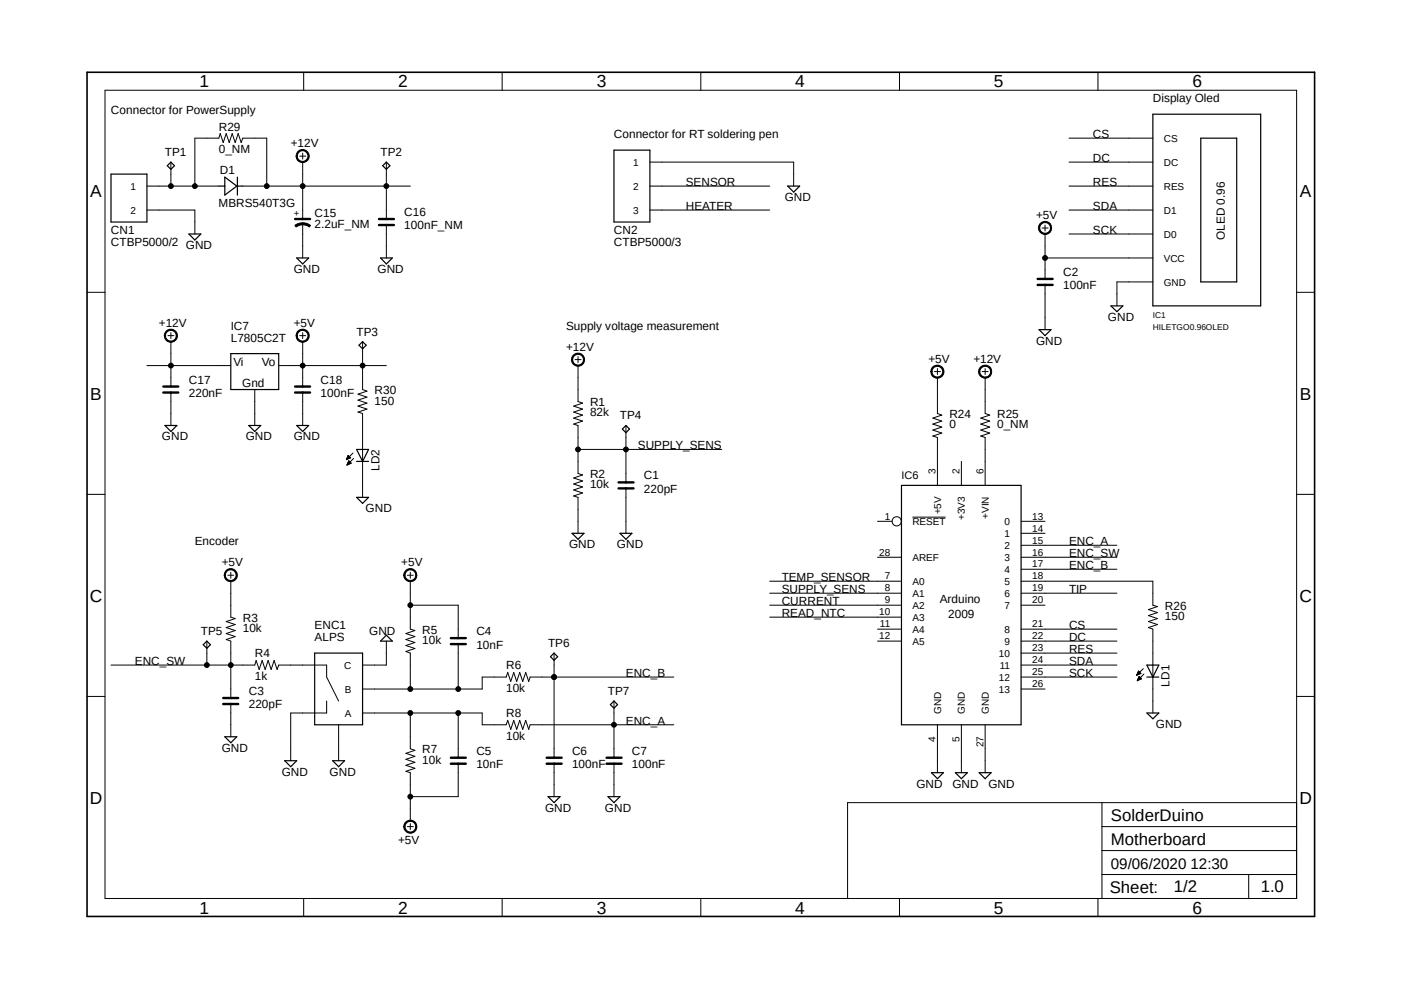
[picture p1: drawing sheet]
<svg xmlns="http://www.w3.org/2000/svg" width="297mm" height="210mm" viewBox="0 0 297 210" stroke-linecap="round" stroke-linejoin="round" font-family="sans-serif">
<path d="M17.9 15l261.2 179.9M279.1 15l-261.2 179.9" fill="none" stroke="#fff" stroke-width=".21"/>
<g fill="none" stroke="#000" stroke-width=".21">
<path d="M22.3 19.1h252.6v171.4h-252.6zM64.4 15.3v3.8M106.5 15.3v3.8M148.6 15.3v3.8M190.7 15.3v3.8M232.8 15.3v3.8M31.2 39.5h15.2M36.2 34.4v5.1M41.3 39.5v-10.2h5.1l.3-1 .6 1.9 .7-1.9 .6 1.9 .6-1.9 .7 1.9 .6-1.9 .6 1.9 .4-.9h5.1v10.2M51.5 39.5h35.5M63.1 32.2a1.4 1.4 0 0 1 2.2 .1 1.4 1.4 0 0 1-.7 2.1 1.4 1.4 0 0 1-1.8-1.3h.2a1.15 1.15 0 0 1 1.7-1 1.15 1.15 0 0 1 .2 2 1.15 1.15 0 0 1-1.8-.6l-.1-.4h-.2zM63.5 33.1h1.3"/>
<path d="M64.2 32.5v1.2M64.2 34.4v12M81.9 34.4v12M137.8 39.5h25.4M137.8 34.4h30.5v5.1M226.6 39.5h17.8M226.6 34.4h17.8M226.6 29.3h17.8M31.2 44.5h10.1v5.1M62.5 47.8a2.44 2.44 0 0 1 1.7-.6v.5h-.5l-.9 .4zM64.2 47.2a2.44 2.44 0 0 1 1.6 .6l-.2 .3-.5-.3-.9-.2zM64.2 47.5v7.2"/>
<path d="M81.9 47.7v7M137.8 44.5h25.4M220.5 47.4a1.4 1.4 0 0 1 2.2 .2 1.4 1.4 0 0 1-.7 2.1 1.4 1.4 0 0 1-1.8-1.4h.2a1.15 1.15 0 0 1 1.6-1.1 1.15 1.15 0 0 1 .4 1.9 1.15 1.15 0 0 1-1.9-.4l-.1-.4h-.2zM220.9 48.3h1.3M221.6 54.7h22.8M221.6 47.7v1.3M221.6 49.6v9.5M226.6 44.5h17.8M226.6 49.6h17.8M244.4 59.8h-7.6v5.1M18.5 62h3.8M31.2 77.5h17.7"/>
<path d="M35.2 70.3a1.4 1.4 0 0 1 2.2 .1 1.4 1.4 0 0 1-.8 2.1 1.4 1.4 0 0 1-1.8-1.3h.3a1.15 1.15 0 0 1 1.7-1 1.15 1.15 0 0 1 .2 2 1.15 1.15 0 0 1-1.9-.6v-.4h-.3zM35.6 71.2h1.3M36.2 70.5v1.3M36.2 72.4v9.6M59.1 77.5h22.8M63.1 70.3a1.41 1.41 0 0 1 2.2 0 1.41 1.41 0 0 1-.7 2.2 1.41 1.41 0 0 1-1.8-1.3h.2a1.15 1.15 0 0 1 1.7-1 1.15 1.15 0 0 1 .2 2 1.15 1.15 0 0 1-1.8-.6l-.1-.4h-.2zM63.5 71.2h1.3M64.2 70.5v1.3M64.2 72.4v9.6M76.9 72.4v10.2l.9 .3-1.9 .7 1.9 .6-1.9 .6 1.9 .7-1.9 .6 1.9 .6-1.9 .7 1 .3v17.8M121.5 75.4a1.4 1.4 0 0 1 2.2 .1 1.4 1.4 0 0 1-.8 2.1 1.4 1.4 0 0 1-1.7-1.4h.2a1.15 1.15 0 0 1 1.6-1 1.15 1.15 0 0 1 .4 1.8 1.15 1.15 0 0 1-1.9-.3l-.1-.5h-.2zM121.9 76.2h1.3"/>
<path d="M122.6 77.5v7.6l.9 .4-1.9 .6 1.9 .6-1.9 .7 1.9 .6-1.9 .6 1.9 .7-1.9 .6 1 .3v10.2l.9 .3-1.9 .6 1.9 .7-1.9 .6 1.9 .7-1.9 .6 1.9 .6-1.9 .7 1 .3v7.6M122.6 75.6v1.3M197.7 77.9a1.41 1.41 0 0 1 2.2 0 1.41 1.41 0 0 1-.7 2.2 1.41 1.41 0 0 1-1.8-1.3h.2a1.15 1.15 0 0 1 1.7-.9 1.15 1.15 0 0 1 .2 1.9 1.15 1.15 0 0 1-1.8-.6l-.1-.4h-.2zM198.1 78.8h1.3M198.8 78.1v1.3M207.8 77.9a1.4 1.4 0 0 1 2.2 .2 1.4 1.4 0 0 1-.7 2.1 1.4 1.4 0 0 1-1.8-1.4h.2a1.15 1.15 0 0 1 1.6-1.1 1.15 1.15 0 0 1 .4 1.9 1.15 1.15 0 0 1-1.9-.4l-.1-.4h-.2zM208.2 78.8h1.3M208.9 78.1v1.3M221.6 60.4v9.5M274.9 62h3.8M36.2 83.2v7M54 82.6v7.6"/>
<path d="M64.2 83.2v7M73.4 97.4h.2M73.5 97.3h.3M73.5 97.2h.5M73.6 97.1h.6M73.6 98.6h.1M73.6 97h.7M73.6 98.5h.3M73.7 96.9h.5M73.7 98.4h.4M73.7 96.9h.4M73.7 98.3h.6"/>
<path d="M73.7 96.8h.3M73.7 96.7h.2M73.7 98.2h.7M73.8 96.6h.1M73.8 98.1h.5M73.8 98h.4M73.8 97.9h.4M73.9 97.8h.1M73.9 97.7h.1M74 97.7l.5 .5-.9 .4zM74.3 97.1l-.5-.5-.4 .9M74.3 97.1l-.9 .4"/>
<path d="M74.8 96.1l-1.4 1.4M75 97.2l-1.4 1.4M122.6 95.3h30.4M132.7 90.2v12.1M198.8 80.1v7.6l.9 .3-1.9 .6 1.9 .7-1.9 .6 1.9 .7-1.9 .6 1.9 .6-1.9 .7 1 .3v10.1M203.8 97.8v5.1M208.9 80.1v7.6l.9 .3-1.9 .6 1.9 .7-1.9 .6 1.9 .7-1.9 .6 1.9 .6-1.9 .7 1 .3v10.1M18.5 104.8h3.8M132.7 103.5v9.6M186.1 118.2h5M186.1 110.5h3M193.5 109.6h7"/>
<path d="M216.5 118.2h20.3M216.5 115.6h20.3M216.5 113.1h5.1M216.5 110.5h5.1M274.9 104.8h3.8M43.9 135.9v5.1M47.8 121.1a1.4 1.4 0 0 1 2.3 0 1.4 1.4 0 0 1-.7 2.2 1.4 1.4 0 0 1-1.9-1.3h.3a1.15 1.15 0 0 1 1.7-1 1.15 1.15 0 0 1 .2 1.9 1.15 1.15 0 0 1-1.9-.6v-.3h-.3zM48.3 122h1.3M48.9 123.2v7.7l1 .2-1.9 .7 1.9 .6-1.9 .7 1.9 .6-1.9 .6 1.9 .7-1.9 .6 .9 .3v12.1M48.9 121.3v1.3M81.9 135.9v5.1h-5M85.9 121.1a1.39 1.39 0 0 1 2.3 .1 1.39 1.39 0 0 1-.8 2.1 1.39 1.39 0 0 1-1.8-1.3h.2a1.15 1.15 0 0 1 1.6-1.2 1.15 1.15 0 0 1 .4 1.9 1.15 1.15 0 0 1-1.9-.4l-.1-.3h-.2z"/>
<path d="M86.4 122h1.2M87 123.2v10.2l1 .3-1.9 .6 1.9 .7-1.9 .6 1.9 .6-1.9 .7 1.9 .6-1.9 .6 .9 .4v7.6M87 121.3v1.3M87 128.3h10.2v7M97.2 136.6v9.5M117.5 138.5v22.2M163.2 128.3h27.9M163.2 125.8h27.9M163.2 123.2h27.9M163.2 130.9h27.9M186.1 135.9h5M186.1 133.4h5"/>
<path d="M216.5 138.5h20.3M216.5 135.9h20.3M216.5 133.4h20.3M216.5 128.3h5.1M216.5 125.8h20.3M216.5 123.2h27.9v5.1l1 .3-1.9 .6 1.9 .7-1.9 .6 1.9 .6-1.9 .7 1.9 .6-1.9 .7 .9 .3v17.8M216.5 120.7h20.3M18.5 147.7h3.8M23.5 141h30.5l.3-1 .6 1.9 .7-1.9 .6 1.9 .7-1.9 .6 1.9 .6-1.9 .7 1.9 .3-.9h10.2v2.6l2.5 5M48.9 149.3v6.9M69.3 148.6v2.6h-7.7v10.1M71.8 153.7v7.6"/>
<path d="M76.9 151.2h25.3v2.5h5.1l.4-1 .6 1.9 .6-1.9 .7 1.9 .6-1.9 .6 1.9 .7-1.9 .6 1.9 .3-.9h30.5M87 151.2v7.5l1 .4-1.9 .6 1.9 .7-1.9 .6 1.9 .6-1.9 .7 1.9 .6-1.9 .6 .9 .3v10.2M97.2 151.2v9.5M130.2 148.6v12.1M142.9 143.6h-30.5l-.3 .9-.6-1.9-.7 1.9-.6-1.9-.6 1.9-.7-1.9-.6 1.9-.6-1.9-.4 1h-5.1v2.5h-25.3M198.8 153.7v10.1M203.8 153.7v10.1M208.9 153.7v10.1M216.5 141h20.3M216.5 146.1h5.1M216.5 143.6h20.3M241 143.1h.1"/>
<path d="M241 143h.3M241.1 143h.4M241.1 142.9h.6M241.1 144.3l.1 .1M241.2 142.8h.7M241.2 144.2h.1M241.2 142.7h.6M241.2 144.1h.4M241.3 142.6h.4M241.3 144h.5M241.3 142.5h.3M241.3 143.9h.7"/>
<path d="M241.3 142.4h.3M241.3 142.3h.2M241.3 143.8h.7M241.4 143.8h.5M241.4 143.7h.4M241.4 143.6h.3M241.5 143.5h.1M241.5 143.4l.5 .5-.9 .4zM241.9 142.8l-.5-.5-.4 .9M241.9 142.8l-.9 .4M242.4 141.8l-1.4 1.4M242.5 142.9l-1.4 1.4"/>
<path d="M274.9 147.7h3.8M85.9 174.4a1.4 1.4 0 0 1 2.3 .1 1.4 1.4 0 0 1-.8 2.1 1.4 1.4 0 0 1-1.8-1.3h.2a1.15 1.15 0 0 1 1.6-1.2 1.15 1.15 0 0 1 .4 1.9 1.15 1.15 0 0 1-1.9-.4l-.1-.3h-.2zM86.4 175.3h1.2M87 174.6v1.3M97.2 161.9v7h-10.2M117.5 161.9v7M130.2 161.9v7M233.6 170.2v20.3M233.6 175.3h41.3M274.9 170.2h-95.2v20.3M64.4 190.5v3.8M106.5 190.5v3.8"/>
<path d="M148.6 190.5v3.8M190.7 190.5v3.8M232.8 190.5v3.8M233.6 185.4h41.3M233.6 180.3h41.3M264.7 185.4v5.1"/>
<circle cx="36.2" cy="39.5" r=".51"/>
<circle cx="41.3" cy="39.5" r=".51"/>
<circle cx="56.5" cy="39.5" r=".51"/>
<circle cx="64.2" cy="39.5" r=".51"/>
<circle cx="81.9" cy="39.5" r=".51"/>
<circle cx="221.6" cy="54.7" r=".51"/>
<circle cx="36.2" cy="77.5" r=".51"/>
<circle cx="64.2" cy="77.5" r=".51"/>
<circle cx="76.9" cy="77.5" r=".51"/>
<circle cx="122.5" cy="95.3" r=".51"/>
<circle cx="132.7" cy="95.3" r=".51"/>
<circle cx="190.1" cy="110.5" r=".98"/>
<circle cx="87" cy="128.3" r=".51"/>
<circle cx="43.8" cy="141" r=".51"/>
<circle cx="48.9" cy="141" r=".51"/>
<circle cx="87" cy="146.1" r=".51"/>
<circle cx="87" cy="151.2" r=".51"/>
<circle cx="97.1" cy="146.1" r=".51"/>
<circle cx="97.1" cy="151.2" r=".51"/>
<circle cx="117.5" cy="143.6" r=".51"/>
<circle cx="130.2" cy="153.7" r=".51"/>
<circle cx="87" cy="168.9" r=".51"/>
</g>
<path d="M18.5 15.3h260.2v179h-260.2z" fill="none" stroke="#000" stroke-width=".34"/>
<g fill="none" stroke="#000" stroke-width=".25">
<path d="M23.5 36.9h7.7v10.2h-7.7zM35.5 35.1l.7-.7 .8 .7-.8 .8zM46.4 39.5h1.3M47.7 37.5l2.5 2-2.5 1.9zM50.2 39.5h1.3M50.3 37.5v3.9M81.1 35.1l.8-.7 .8 .7-.8 .8zM130.2 31.8h7.6v15.3h-7.6zM167 39.5h2.5l-1.2 1.2zM244.4 24.2h22.9v40.7h-22.9zM254.6 29.3h7.6v30.5h-7.6zM40 49.6h2.6l-1.3 1.3z"/>
<path d="M62.9 54.7h2.5l-1.2 1.3zM80.7 54.7h2.5l-1.3 1.3zM48.9 75h10.2v7.6h-10.2zM76.1 73.2l.8-.8 .7 .8-.7 .8zM220.3 69.9h2.5l-1.2 1.3zM235.5 64.9h2.6l-1.3 1.2zM35 90.2h2.5l-1.3 1.3zM52.7 90.2h2.6l-1.3 1.3zM62.9 90.2h2.5l-1.2 1.3zM75.6 95.3h2.5l-1.2 2.5zM75.6 97.8h2.5M132.7 90.2l.8 .8-.8 .7-.8-.7z"/>
<path d="M75.6 105.5h2.5l-1.2 1.2zM121.3 113.1h2.5l-1.2 1.2zM131.4 113.1h2.6l-1.3 1.2zM191.1 102.9h25.4v50.8h-25.4zM43.1 136.7l.8-.8 .7 .8-.7 .8zM66.7 138.5h10.2v15.2h-10.2zM81.9 134.7l1.3 1.2h-2.5zM116.7 139.2l.8-.7 .7 .7-.7 .8zM47.7 156.2h2.5l-1.3 1.3zM129.4 149.4l.8-.8 .7 .8-.7 .8zM243.2 141h2.5l-1.3 2.6zM243.2 143.6h2.5"/>
<path d="M243.2 151.2h2.5l-1.3 1.2zM60.4 161.3h2.5l-1.3 1.3zM70.5 161.3h2.6l-1.3 1.3zM116.2 168.9h2.5l-1.2 1.3zM128.9 168.9h2.5l-1.2 1.3zM197.5 163.8h2.5l-1.2 1.3zM202.6 163.8h2.5l-1.3 1.3zM207.6 163.8h2.5l-1.2 1.3z"/>
</g>
<g fill="#000">
<path d="M63.1 32.2a1.4 1.4 0 0 1 2.2 .1 1.4 1.4 0 0 1-.7 2.1 1.4 1.4 0 0 1-1.8-1.3h.2a1.15 1.15 0 0 1 1.7-1 1.15 1.15 0 0 1 .2 2 1.15 1.15 0 0 1-1.8-.6l-.1-.4h-.2z" fill-rule="evenodd"/>
<path d="M62.5 47.8a2.44 2.44 0 0 1 1.7-.6v.5h-.5l-.9 .4z" fill-rule="evenodd"/>
<path d="M64.2 47.2a2.44 2.44 0 0 1 1.6 .6l-.2 .3-.5-.3-.9-.2z" fill-rule="evenodd"/>
<path d="M220.5 47.4a1.4 1.4 0 0 1 2.2 .2 1.4 1.4 0 0 1-.7 2.1 1.4 1.4 0 0 1-1.8-1.4h.2a1.15 1.15 0 0 1 1.6-1.1 1.15 1.15 0 0 1 .4 1.9 1.15 1.15 0 0 1-1.9-.4l-.1-.4h-.2z" fill-rule="evenodd"/>
<path d="M35.2 70.3a1.4 1.4 0 0 1 2.2 .1 1.4 1.4 0 0 1-.8 2.1 1.4 1.4 0 0 1-1.8-1.3h.3a1.15 1.15 0 0 1 1.7-1 1.15 1.15 0 0 1 .2 2 1.15 1.15 0 0 1-1.9-.6v-.4h-.3z" fill-rule="evenodd"/>
<path d="M63.1 70.3a1.41 1.41 0 0 1 2.2 0 1.41 1.41 0 0 1-.7 2.2 1.41 1.41 0 0 1-1.8-1.3h.2a1.15 1.15 0 0 1 1.7-1 1.15 1.15 0 0 1 .2 2 1.15 1.15 0 0 1-1.8-.6l-.1-.4h-.2z" fill-rule="evenodd"/>
<path d="M121.5 75.4a1.4 1.4 0 0 1 2.2 .1 1.4 1.4 0 0 1-.8 2.1 1.4 1.4 0 0 1-1.7-1.4h.2a1.15 1.15 0 0 1 1.6-1 1.15 1.15 0 0 1 .4 1.8 1.15 1.15 0 0 1-1.9-.3l-.1-.5h-.2z" fill-rule="evenodd"/>
<path d="M197.7 77.9a1.41 1.41 0 0 1 2.2 0 1.41 1.41 0 0 1-.7 2.2 1.41 1.41 0 0 1-1.8-1.3h.2a1.15 1.15 0 0 1 1.7-.9 1.15 1.15 0 0 1 .2 1.9 1.15 1.15 0 0 1-1.8-.6l-.1-.4h-.2z" fill-rule="evenodd"/>
<path d="M207.8 77.9a1.4 1.4 0 0 1 2.2 .2 1.4 1.4 0 0 1-.7 2.1 1.4 1.4 0 0 1-1.8-1.4h.2a1.15 1.15 0 0 1 1.6-1.1 1.15 1.15 0 0 1 .4 1.9 1.15 1.15 0 0 1-1.9-.4l-.1-.4h-.2z" fill-rule="evenodd"/>
<path d="M47.8 121.1a1.4 1.4 0 0 1 2.3 0 1.4 1.4 0 0 1-.7 2.2 1.4 1.4 0 0 1-1.9-1.3h.3a1.15 1.15 0 0 1 1.7-1 1.15 1.15 0 0 1 .2 1.9 1.15 1.15 0 0 1-1.9-.6v-.3h-.3z" fill-rule="evenodd"/>
<path d="M85.9 121.1a1.39 1.39 0 0 1 2.3 .1 1.39 1.39 0 0 1-.8 2.1 1.39 1.39 0 0 1-1.8-1.3h.2a1.15 1.15 0 0 1 1.6-1.2 1.15 1.15 0 0 1 .4 1.9 1.15 1.15 0 0 1-1.9-.4l-.1-.3h-.2z" fill-rule="evenodd"/>
<path d="M85.9 174.4a1.4 1.4 0 0 1 2.3 .1 1.4 1.4 0 0 1-.8 2.1 1.4 1.4 0 0 1-1.8-1.3h.2a1.15 1.15 0 0 1 1.6-1.2 1.15 1.15 0 0 1 .4 1.9 1.15 1.15 0 0 1-1.9-.4l-.1-.3h-.2z" fill-rule="evenodd"/>
<circle cx="36.2" cy="39.5" r=".51"/>
<circle cx="41.3" cy="39.5" r=".51"/>
<circle cx="56.5" cy="39.5" r=".51"/>
<circle cx="64.2" cy="39.5" r=".51"/>
<circle cx="81.9" cy="39.5" r=".51"/>
<circle cx="221.6" cy="54.7" r=".51"/>
<circle cx="36.2" cy="77.5" r=".51"/>
<circle cx="64.2" cy="77.5" r=".51"/>
<circle cx="76.9" cy="77.5" r=".51"/>
<circle cx="122.5" cy="95.3" r=".51"/>
<circle cx="132.7" cy="95.3" r=".51"/>
<circle cx="87" cy="128.3" r=".51"/>
<circle cx="43.8" cy="141" r=".51"/>
<circle cx="48.9" cy="141" r=".51"/>
<circle cx="87" cy="146.1" r=".51"/>
<circle cx="87" cy="151.2" r=".51"/>
<circle cx="97.1" cy="146.1" r=".51"/>
<circle cx="97.1" cy="151.2" r=".51"/>
<circle cx="117.5" cy="143.6" r=".51"/>
<circle cx="130.2" cy="153.7" r=".51"/>
<circle cx="87" cy="168.9" r=".51"/>
</g>
<g fill="none" stroke="#000" stroke-width=".51">
<path d="M62.6 46.4h3.1M80.3 46.4h3.2M80.3 47.7h3.2M220 59.1h3.2M220 60.4h3.2M34.6 82h3.2M34.6 83.2h3.2M62.6 82h3.1M62.6 83.2h3.1M131.1 102.3h3.2M131.1 103.5h3.2M95.6 135.3h3.2"/>
<path d="M95.6 136.6h3.2M47.3 148h3.2M47.3 149.3h3.2M95.6 160.7h3.2M95.6 161.9h3.2M115.9 160.7h3.2M115.9 161.9h3.2M128.6 160.7h3.2M128.6 161.9h3.2"/>
</g>
<g font-size="3.7">
<text x="42.3" y="18.5">1</text>
<text x="84.4" y="18.5">2</text>
<text x="126.5" y="18.5">3</text>
<text x="168.6" y="18.5">4</text>
<text x="210.7" y="18.5">5</text>
<text x="252.9" y="18.5">6</text>
<text x="19.1" y="41.9">A</text>
<text x="275.6" y="41.9">A</text>
<text x="19.1" y="84.7">B</text>
<text x="275.6" y="84.7">B</text>
<text x="19" y="127.6">C</text>
<text x="275.5" y="127.6">C</text>
<text x="19" y="170.4">D</text>
<text x="275.5" y="170.4">D</text>
<text x="42.3" y="193.7">1</text>
<text x="84.4" y="193.7">2</text>
<text x="126.5" y="193.7">3</text>
<text x="168.6" y="193.7">4</text>
<text x="210.7" y="193.7">5</text>
<text x="252.9" y="193.7">6</text>
</g>
<g font-size="3.6">
<text x="235.5" y="174">SolderDuino</text>
<text x="235.5" y="179.1">Motherboard</text>
<text x="235.3" y="189.4">Sheet:</text>
<text x="248.9" y="189.2">1/2</text>
<text x="267.3" y="189.2">1.0</text>
</g>
<text font-size="3.2" x="235.5" y="184.1">09/06/2020 12:30</text>
<g font-size="2.5">
<text x="244.4" y="21.7">Display Oled</text>
<text x="23.5" y="24.2">Connector for PowerSupply</text>
<text x="46.4" y="27.7">R29</text>
<text x="130.2" y="29.3">Connector for RT soldering pen</text>
<text x="231.7" y="29.3">CS</text>
<text x="35" y="33.1">TP1</text>
<text x="46.4" y="32.5">0_NM</text>
<text x="61.6" y="31.2">+12V</text>
<text x="80.7" y="33.1">TP2</text>
<text x="231.7" y="34.4">DC</text>
<text x="46.6" y="36.8">D1</text>
<text x="145.4" y="39.5">SENSOR</text>
<text x="231.7" y="39.5">RES</text>
<text x="46.4" y="43.9">MBRS540T3G</text>
<text x="66.7" y="46">C15</text>
<text x="85.7" y="45.8">C16</text>
<text x="145.4" y="44.5">HEATER</text>
<text x="166.4" y="42.6">GND</text>
<text x="219.7" y="46.4">+5V</text>
<text x="231.7" y="44.5">SDA</text>
<text x="23.5" y="52.2">CTBP5000/2</text>
<text x="23.5" y="49.6">CN1</text>
<text x="39.4" y="52.8">GND</text>
<text x="66.7" y="48.3">2.2uF_NM</text>
<text x="85.7" y="48.6">100nF_NM</text>
<text x="130.2" y="52.2">CTBP5000/3</text>
<text x="130.2" y="49.6">CN2</text>
<text x="231.7" y="49.6">SCK</text>
<text x="259.7" y="50.9" transform="rotate(-90 259.7 50.9)">OLED 0.96</text>
<text x="62.3" y="57.9">GND</text>
<text x="80" y="57.9">GND</text>
<text x="225.4" y="58.5">C2</text>
<text x="225.4" y="61.3">100nF</text>
<text x="33.7" y="69.3">+12V</text>
<text x="48.9" y="69.9">IC7</text>
<text x="62.3" y="69.3">+5V</text>
<text x="75.6" y="71.2">TP3</text>
<text x="120" y="69.9">Supply voltage measurement</text>
<text x="234.9" y="68">GND</text>
<text x="48.9" y="72.4">L7805C2T</text>
<text x="49.5" y="77.5">Vi</text>
<text x="55.5" y="77.5">Vo</text>
<text x="120" y="74.3">+12V</text>
<text x="196.8" y="76.9">+5V</text>
<text x="206.4" y="76.9">+12V</text>
<text x="219.7" y="73.1">GND</text>
<text x="40" y="81.3">C17</text>
<text x="51.3" y="82">Gnd</text>
<text x="68" y="81.3">C18</text>
<text x="79.4" y="83.6">R30</text>
<text x="40" y="84.2">220nF</text>
<text x="68" y="84.2">100nF</text>
<text x="79.4" y="85.8">150</text>
<text x="125.1" y="88.3">82k</text>
<text x="125.1" y="86.1">R1</text>
<text x="131.4" y="88.9">TP4</text>
<text x="201.3" y="88.6">R24</text>
<text x="211.4" y="88.6">R25</text>
<text x="34.3" y="93.4">GND</text>
<text x="52.1" y="93.4">GND</text>
<text x="62.3" y="93.4">GND</text>
<text x="135.3" y="95.3">SUPPLY_SENS</text>
<text x="201.3" y="90.8">0</text>
<text x="211.4" y="90.8">0_NM</text>
<text x="80.4" y="99.9" transform="rotate(-90 80.4 99.9)">LD2</text>
<text x="125.1" y="101.3">R2</text>
<text x="136.5" y="101.6">C1</text>
<text x="125.1" y="103.5">10k</text>
<text x="136.5" y="104.5">220pF</text>
<text x="77.5" y="108.6">GND</text>
<text x="41.3" y="115.6">Encoder</text>
<text x="120.6" y="116.2">GND</text>
<text x="130.8" y="116.2">GND</text>
<text x="226.6" y="118.2">ENC_SW</text>
<text x="226.6" y="115.6">ENC_A</text>
<text x="47" y="120.1">+5V</text>
<text x="85.1" y="120.1">+5V</text>
<text x="165.7" y="125.8">SUPPLY_SENS</text>
<text x="165.7" y="123.2">TEMP_SENSOR</text>
<text x="226.6" y="120.7">ENC_B</text>
<text x="226.6" y="125.8">TIP</text>
<text x="51.5" y="131.8">R3</text>
<text x="165.7" y="128.3">CURRENT</text>
<text x="165.7" y="130.9">READ_NTC</text>
<text x="199.3" y="127.8">Arduino</text>
<text x="201" y="131.1">2009</text>
<text x="247" y="131.5">150</text>
<text x="247" y="129.2">R26</text>
<text x="42.6" y="134.7">TP5</text>
<text x="51.5" y="134">10k</text>
<text x="66.7" y="135.9">ALPS</text>
<text x="66.7" y="133.4">ENC1</text>
<text x="78.3" y="134.5">GND</text>
<text x="89.5" y="136.6">10k</text>
<text x="89.5" y="134.3">R5</text>
<text x="101" y="137.5">10nF</text>
<text x="101" y="134.7">C4</text>
<text x="116.2" y="137.2">TP6</text>
<text x="226.6" y="133.4">CS</text>
<text x="226.6" y="135.9">DC</text>
<text x="28.6" y="141">ENC_SW</text>
<text x="54" y="139.4">R4</text>
<text x="107.3" y="141.9">R6</text>
<text x="132.7" y="143.6">ENC_B</text>
<text x="226.6" y="138.5">RES</text>
<text x="226.6" y="141">SDA</text>
<text x="226.6" y="143.6">SCK</text>
<text x="52.7" y="147.4">C3</text>
<text x="54" y="144.2">1k</text>
<text x="107.3" y="146.7">10k</text>
<text x="128.9" y="147.4">TP7</text>
<text x="248" y="145.6" transform="rotate(-90 248 145.6)">LD1</text>
<text x="52.7" y="150.2">220pF</text>
<text x="107.3" y="152.1">R8</text>
<text x="132.7" y="153.7">ENC_A</text>
<text x="245.1" y="154.3">GND</text>
<text x="47" y="159.4">GND</text>
<text x="89.5" y="161.9">10k</text>
<text x="89.5" y="159.7">R7</text>
<text x="101" y="160">C5</text>
<text x="107.3" y="156.8">10k</text>
<text x="121.3" y="160">C6</text>
<text x="134" y="160">C7</text>
<text x="59.7" y="164.5">GND</text>
<text x="69.9" y="164.5">GND</text>
<text x="101" y="162.9">10nF</text>
<text x="121.3" y="162.9">100nF</text>
<text x="134" y="162.9">100nF</text>
<text x="194.3" y="167">GND</text>
<text x="201.9" y="167">GND</text>
<text x="209.5" y="167">GND</text>
<text x="115.6" y="172.1">GND</text>
<text x="128.3" y="172.1">GND</text>
<text x="84.4" y="178.9">+5V</text>
</g>
<text font-size="2.3" x="191.1" y="101.6">IC6</text>
<g font-size="2.1">
<text x="134.3" y="35.1">1</text>
<text x="246.8" y="30.1">CS</text>
<text x="246.8" y="35.1">DC</text>
<text x="27.6" y="40.2">1</text>
<text x="134.3" y="40.2">2</text>
<text x="246.8" y="40.2">RES</text>
<text x="27.6" y="45.3">2</text>
<text x="134.3" y="45.3">3</text>
<text x="246.8" y="45.3">D1</text>
<text x="246.8" y="50.4">D0</text>
<text x="246.8" y="55.5">VCC</text>
<text x="246.8" y="60.5">GND</text>
<text x="198.4" y="100.6" transform="rotate(-90 198.4 100.6)">3</text>
<text x="203.5" y="100.6" transform="rotate(-90 203.5 100.6)">2</text>
<text x="208.5" y="100.6" transform="rotate(-90 208.5 100.6)">6</text>
<text x="187.6" y="110.2">1</text>
<text x="193.5" y="111.3">RESET</text>
<text x="199.5" y="109.1" transform="rotate(-90 199.5 109.1)">+5V</text>
<text x="204.6" y="110.2" transform="rotate(-90 204.6 110.2)">+3V3</text>
<text x="209.7" y="110" transform="rotate(-90 209.7 110)">+VIN</text>
<text x="213" y="113.8">1</text>
<text x="213" y="111.3">0</text>
<text x="218.9" y="112.7">14</text>
<text x="218.9" y="110.2">13</text>
<text x="186.4" y="117.8">28</text>
<text x="193.5" y="118.9">AREF</text>
<text x="213" y="118.9">3</text>
<text x="213" y="116.4">2</text>
<text x="218.9" y="117.8">16</text>
<text x="218.9" y="115.3">15</text>
<text x="187.6" y="122.9">7</text>
<text x="187.6" y="125.4">8</text>
<text x="193.5" y="124">A0</text>
<text x="213" y="124">5</text>
<text x="213" y="121.5">4</text>
<text x="218.9" y="125.4">19</text>
<text x="218.9" y="122.9">18</text>
<text x="218.9" y="120.3">17</text>
<text x="186.4" y="130.5">10</text>
<text x="187.6" y="127.9">9</text>
<text x="193.5" y="131.6">A3</text>
<text x="193.5" y="129.1">A2</text>
<text x="193.5" y="126.5">A1</text>
<text x="213" y="129.1">7</text>
<text x="213" y="126.5">6</text>
<text x="218.9" y="127.9">20</text>
<text x="186.4" y="135.6">12</text>
<text x="186.6" y="133">11</text>
<text x="193.5" y="134.2">A4</text>
<text x="193.5" y="136.7">A5</text>
<text x="213" y="136.7">9</text>
<text x="213" y="134.2">8</text>
<text x="218.9" y="135.6">22</text>
<text x="218.9" y="133">21</text>
<text x="73" y="141.8">C</text>
<text x="211.8" y="139.2">10</text>
<text x="212" y="141.8">11</text>
<text x="218.9" y="143.2">25</text>
<text x="218.9" y="140.6">24</text>
<text x="218.9" y="138.1">23</text>
<text x="73.1" y="146.9">B</text>
<text x="211.8" y="146.9">13</text>
<text x="211.8" y="144.3">12</text>
<text x="218.9" y="145.7">26</text>
<text x="73.1" y="151.9">A</text>
<text x="199.5" y="151.3" transform="rotate(-90 199.5 151.3)">GND</text>
<text x="204.6" y="151.3" transform="rotate(-90 204.6 151.3)">GND</text>
<text x="209.7" y="151.3" transform="rotate(-90 209.7 151.3)">GND</text>
<text x="198.4" y="157.2" transform="rotate(-90 198.4 157.2)">4</text>
<text x="203.5" y="157.2" transform="rotate(-90 203.5 157.2)">5</text>
<text x="208.5" y="158.4" transform="rotate(-90 208.5 158.4)">27</text>
</g>
<text font-size="2" x="63.5" y="45.8" transform="rotate(-90 63.5 45.8)">+</text>
<g font-size="1.8">
<text x="244.4" y="69.9">HILETGO0.96OLED</text>
<text x="244.4" y="67.4">IC1</text>
</g>
</svg>
